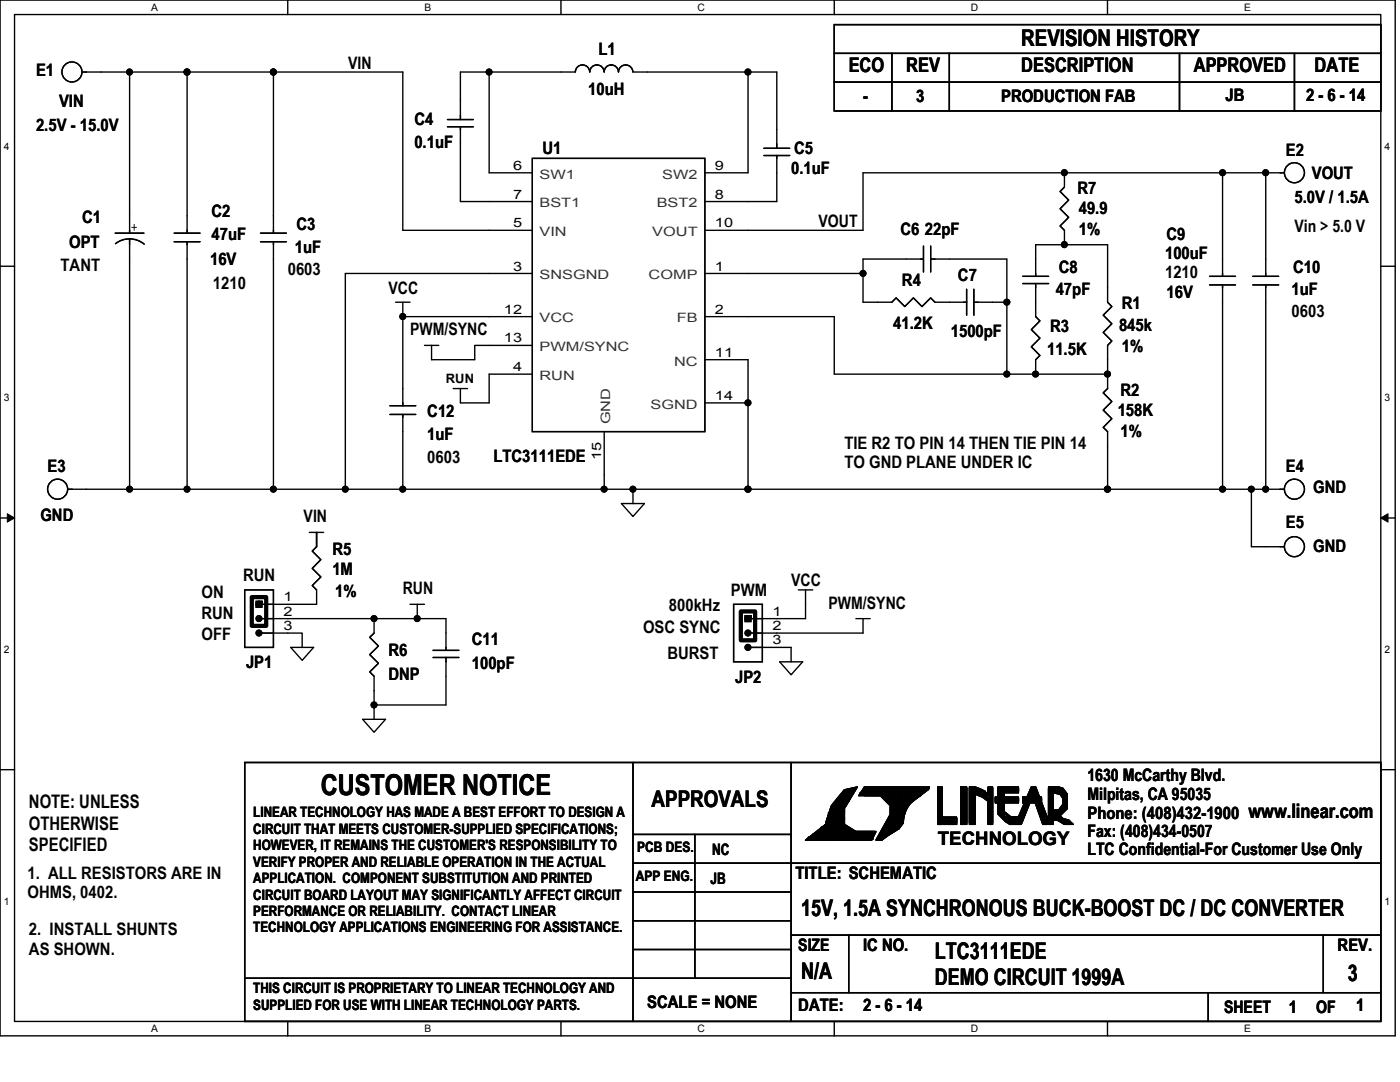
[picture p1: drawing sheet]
<svg xmlns="http://www.w3.org/2000/svg" width="279mm" height="216mm" viewBox="0 0 279 216" stroke-linecap="round" stroke-linejoin="round" font-family="sans-serif">
<path d="M0 0h278.4v206.7h-278.4zM2.9 2.9h272.7v200.9h-272.7z" fill="none" stroke="#000" stroke-width=".28"/>
<g fill="#fff">
<path d="M30.1 .3h1.4v2.3h-1.4z"/>
<path d="M30.1 204.1h1.4v2.3h-1.4z"/>
</g>
<path d="M57.4 0v2.9M57.4 203.8v2.9" fill="none" stroke="#000" stroke-width=".28"/>
<g fill="#fff">
<path d="M84.7 .3h1.4v2.3h-1.4z"/>
<path d="M84.7 204.1h1.4v2.3h-1.4z"/>
</g>
<path d="M112 0v2.9M112 203.8v2.9" fill="none" stroke="#000" stroke-width=".28"/>
<g fill="#fff">
<path d="M139.2 .3h1.5v2.3h-1.5z"/>
<path d="M139.2 204.1h1.5v2.3h-1.5z"/>
</g>
<path d="M166.5 0v2.9M166.5 203.8v2.9" fill="none" stroke="#000" stroke-width=".28"/>
<g fill="#fff">
<path d="M193.8 .3h1.4v2.3h-1.4z"/>
<path d="M193.8 204.1h1.4v2.3h-1.4z"/>
</g>
<path d="M221 0v2.9M221 203.8v2.9" fill="none" stroke="#000" stroke-width=".28"/>
<g fill="#fff">
<path d="M248.3 .3h1.4v2.3h-1.4z"/>
<path d="M248.3 204.1h1.4v2.3h-1.4z"/>
<path d="M.7 28h1.2v2.3h-1.2z"/>
<path d="M276.3 28h1.1v2.3h-1.1z"/>
<path d="M.7 78.2h1.2v2.3h-1.2z"/>
<path d="M276.3 78.2h1.1v2.3h-1.1z"/>
</g>
<path d="M0 53.1h2.9M275.6 53.1h2.8" fill="none" stroke="#000" stroke-width=".28"/>
<g fill="#fff">
<path d="M.7 128.5h1.2v2.2h-1.2z"/>
<path d="M276.3 128.5h1.1v2.2h-1.1z"/>
</g>
<path d="M0 103.4h2.9M275.6 103.4h2.8" fill="none" stroke="#000" stroke-width=".28"/>
<path d="M1.5 102.5l1.4 .9-1.4 .8zM275.6 103.4l1.4-.9v1.7z" fill="#000" stroke="#000" stroke-width=".2"/>
<g fill="#fff">
<path d="M.7 178.7h1.2v2.3h-1.2z"/>
<path d="M276.3 178.7h1.1v2.3h-1.1z"/>
</g>
<g fill="none" stroke="#000" stroke-width=".28">
<path d="M25.9 14.4h11.4M25.9 14.4v32.1M25.9 14.4h-9.5M37.3 14.4h17.3M37.3 14.4v32.1M54.6 14.4h25.8v31.6h25.8M54.6 14.4v32.1M97.6 14.4h-5.7v9.5M97.6 14.4v20.1h8.6M120.6 14.4a1.44 1.44 0 0 0-1.5-1.4 1.44 1.44 0 0 0-1.4 1.4 1.43 1.43 0 0 0-1.5-1.4 1.43 1.43 0 0 0-1.4 1.4h-17.2M126.3 14.4a1.44 1.44 0 0 0-1.4-1.4 1.44 1.44 0 0 0-1.5 1.4 1.43 1.43 0 0 0-1.4-1.4 1.38 1.38 0 0 0-1.4 1.4M149.3 14.4h5.7v15.2"/>
<path d="M149.3 14.4v20.1h-8.6M149.3 14.4h-23M166.5 10.6h109.1M166.5 4.9h109.1v17.2h-109.1zM166.5 16.4h109.1M178 10.6v11.5M189.5 10.6v11.5M235.4 10.6v11.5M258.3 10.6v11.5M89.3 23.9h5.2M89.3 25.3h5.2M91.9 25.3v14.9h14.3"/>
<path d="M106.2 31.6h34.5v54.5h-34.5zM152.4 29.6h5.2M152.4 31h5.2M155 31v9.2h-14.3M212.4 34.5h-40.2v11.5h-31.5M212.4 34.5v2.8l-.8 .9 1.7 1.7-1.7 1.8 1.7 1.7-1.7 1.7 .8 .9v2.8M212.4 34.5h31.6M244 34.5h8.6M244 34.5v20.6M252.6 34.5v20.6M252.6 34.5h3.7M23 46.5h5.7"/>
<path d="M25.8 47.7l-1.4 .2-1.3 .7M25.8 47.7l1.6 .2 1.4 .8M25.9 47.7v49.9M34.8 46.5h5.1M34.8 48.2h5.1M37.3 48.2v49.4M52 48.2h5.1M52 46.5h5.1M54.6 48.2v49.4M106.2 54.6h-37.3v43M140.7 54.6h31.5M172.2 54.6v5.7h5.8l.8-.9 1.8 1.8 1.7-1.8 1.7 1.8 1.7-1.8 .9 .9h6.3"/>
<path d="M184.3 49.1v5.2M184.3 51.7h-12.1v2.9M185.7 51.7h15.2v8.6M185.7 49.1v5.2M192.9 57.7v5.2M194.4 57.7v5.2M204.1 56.6h5.2M204.1 55.1h5.2M206.7 56.6v6.6l.8 .8-1.7 1.8 1.7 1.7-1.7 1.7 1.7 1.7-.8 .9v2.9M212.4 48.8h8.6v11.5l.9 .9-1.7 1.7 1.7 1.7-1.7 1.7 1.7 1.8-.9 .8v5.8M212.4 48.8h-5.7v6.3M241.4 55.1h5.2"/>
<path d="M241.4 56.9h5.2M244 56.9v40.7M250 56.9h5.2M250 55.1h5.2M252.6 56.9v40.7M79 60.3h2.8M80.4 63.2h25.8M80.4 63.2v17.8M80.4 60.3v2.9M84.7 68.9h2.9M86.1 68.9v2.9h8.6v-2.9h11.5M90.4 77.5h2.9"/>
<path d="M106.2 74.7h-8.6v5.7h-5.7v-2.9M140.7 63.2h25.8v11.5h34.4M140.7 71.8h8.6v8.6M194.4 60.3h6.5M200.9 60.3v14.4M200.9 74.7h5.8M206.7 74.7h14.3M221 74.7v2.8l-.8 .9 1.7 1.7-1.7 1.7 1.7 1.7-1.7 1.8 .8 .8v11.5M13.5 97.6h12.4M25.9 97.6h11.4M37.3 97.6h17.3M54.6 97.6h14.3"/>
<path d="M68.9 97.6h11.5M77.8 82.7h5.2M77.8 81h5.2M80.4 97.6h40.2M80.4 82.7v14.9M120.6 86.1v11.5M120.6 97.6h5.7M126.3 97.6h23M126.3 97.6v2.9M140.7 80.4h8.6M149.3 80.4v17.2M149.3 97.6h71.7"/>
<path d="M221 97.6h23M244 97.6h5.7M249.7 97.6h2.9M249.7 97.6v11.5h6.6M252.6 97.6h3.7M48.8 117.7h5.8v11.5h-5.8zM61.7 106.2h2.9M63.2 109.1l-.9 .9 1.7 1.7-1.7 1.7 1.7 1.7-1.7 1.7 .9 .9v2.9h-10.9M63.2 106.2v2.9zM124 100.5h4.6l-2.3 2.6zM159.3 117.7h2.9M160.8 117.7v5.7h-10.9"/>
<path d="M52.3 123.4h22.4M52.3 126.3h8v2.9M58 129.2h4.6l-2.3 2.6zM74.7 123.4v2.9l-.9 .9 1.7 1.7-1.7 1.7 1.7 1.8-1.7 1.7 .9 .8v5.8M74.7 123.4h8.6M81.8 120.6h2.9M83.3 123.4h5.7v6.4M83.3 120.6v2.8M86.4 131.2h5.2M86.4 129.8h5.2M89 131.2v9.5h-14.3M146.4 120.6h5.7v11.5h-5.7z"/>
<path d="M149.9 129.2h8v2.9M155.6 132.1h4.6l-2.3 2.5zM170.8 123.4h2.9M172.2 123.4v2.9h-22.3M0 153.6h2.9M48.8 152.1h226.8v51.7h-226.8zM72.4 143.5h4.5l-2.2 2.6zM74.7 140.7v2.8M126.3 152.1v51.7M157.9 152.1v51.7M168.8 158.8l-1.7 2M168.8 157.9h1.4v.3h-2v.3h1.5v.2h-2.1v.3h2.1v.3h-2.6v.3h2.3v.3h-2.6v.3h2v.6h-2.3v-.3h1.7v.6h.3h-2.6v.2h2.6v.6h-2.8v-.3h2.8v.9h-3.1v-.3h2.8v.8v-.2h-2.8v.2h3.1v.6v-.3h-3.4v.3h3.1v.3h-3.1v.3h3.4v.3h-3.7v.3h4v.3h-4.9v.3h6v.3h-6.6v.2h11.2v.3h-11.7v.3h11.4h-12v.3h12v.6v-.3h-12.9v.3h12.7"/>
<path d="M169.7 157.6h.8M169.9 157.6l-.2 .3-1.2 .3-2.3 3.1M169.9 157.9l-.2 .3-1.2 .3-2.3 3.1-.8 2.9-3.5 2.6 11.8 .3 .5-.9h-3.4l-2.9-2v-3.2l2.3-3.7-3.1 3.7M171.7 158.5h.8M171.7 158.2h12.3M172 157.9h12.6M172.2 157.6h12.4M172.2 158.5h11M172.5 158.8h10.9M172.5 157l-1.1 1.7h4.3l2 2.1v1.7l-2.9 5.1h1.2l3.4-2.2 .9-1.1a6 6 0 0 1 3.5-5.6M172.5 157v.3h12.9M172.5 157h12.9"/>
<path d="M175.7 158.5l2.6 2M176 158.8l2.3 2.3-.3 1.7-2 3.4M176.6 158.2l1.7 1.7M176.8 157.9l2 1.7M177.7 159l1.1 1.2M177.7 158.2l1.4 2.3M179.4 159l-.6 4.3-1.4 2.1M179.4 157.9l-.3 3.7M180 157.9l-.6 1.4-.6 4.3-1.4 2.1M181.1 158.2l-1.1 1.1M181.1 157.9l-2 1.7-.8-1.1M181.7 159.3h-4.6l1.5 1.5v2l-2.9 4.6"/>
<path d="M182.3 158.2l-2.3 1.4M182.3 159l-2.6 1.8v2.5M182.3 159.3l-2.6 1.8v2.5l-.9 1.2-2.5 2M182.3 157.9l-2.9 2M182.6 159h-6.6l2.3 2.3v.6l-2.6 4.9M182.6 159.3l-3.2 2.3v2.3l-2.6 2.3h-.5l2.3-2.9h-.3v-2.5l-1.2-1.2h4.6M183.2 158.2l-3.5 2 1.4-1.2M185.4 157.3l-5.1 4v2.3h-2.9M185.4 157v.3M185.4 157l-3.7 2.9h-4.6M187.2 157.3h.8v6h2.9v1.2h-3.7zM187.5 157.6v6"/>
<path d="M187.5 157.9v6M187.7 157.9v6.3h-.5v-7.2h.8v6h2.9v1.2h-3.7M187.7 157.6v6.3h2.9M191.7 157.3h1.2v7.2h-1.2zM191.7 157h1.2v7.2h-1.2zM192 157.3v6.6M192 157.6v6.6M192.3 157.3v7.2M192.6 157.3v6.6M192.6 157.6v6.6M193.5 157h1.1l1.5 .6 1.1 .9v-1.5h.9v7.2h-.9v-4.6l-1.1-.9-1.5-.5v6h-1.1zM193.5 157.3h1.1l1.5 .6 1.1 .9v-1.5h.9v7.2h-.9v-4.6l-1.1-.9-1.5-.5v6h-1.1z"/>
<path d="M193.8 157.3v6.6h.6v-6.3h1.4v.3h-1.4h2.2v.3h-2.2h2.5v.3h-1.4v.2h2v-1.4h.3v6.9h-.3v-5.5M194.1 157.9l2.2 .8 1.5 1.2M194.1 157.3v6.6M197.8 157.3v6.9M197.8 157.6v6.9M197.8 159.6l-1.5-1.1-2.2-.9v6.6M198.6 159.3h4.6v.9h-4.6zM198.6 159h4.6v.9h-4.6zM198.9 159.6h4M198.9 159.9h4M199.2 157.3h2.3M199.2 157.3h4v.9h-2.8v4l1.4 1.1h1.4"/>
<path d="M199.2 157h4v.9h-2.8v4l1.4 1.1h1.4l2.6-6h.9l2.3 6v1.2h-.9l-2-5.7-2.3 5.7h-2.3l-.8-.6-1.5-1.4zM199.2 157.6h2.3M199.2 157.3v5.2l1.5 1.4 .8 .6h2.3l2.3-5.8 2 5.8h.9v-1.2l-2.3-6h-.9M199.5 157.3v5.2h.9h-.3v-4.9M201.2 157.3h1.7M201.2 157.6h1.7h-1.4M201.5 157.6h-1.7v4.6l2 1.7 1.7-.3 2.6-6M202.9 157.9h-3.1v4.6l2 1.7 1.7-.3M204.1 159.3h3.7v.9h-3.7v-1.2h3.7v.9h-3.7M204.4 159.6h3.4M204.4 159.9h3.4M205.8 157.3h.9v.6h-.9z"/>
<path d="M205.8 157.6l-2.6 6M206.1 158.2l-2.6 6M206.1 157.3l.6 .3-.9 .3v-.3h.9v.6h-1.2v.3M206.4 158.2l2.3 6.3M206.4 158.5l2 6M206.4 157.3l2.6 6.3M206.7 157.9l2 6M206.7 158.2l2 6M209.8 157.9v6M209.8 157.6h-.3v6M209.8 157.3h1.2M209.8 157.6h1.8l.8 .9 .3 2-2 2 2.3 1.4"/>
<path d="M209.8 157.6h1.2M209.8 157.9h1.8M209.8 157.9h-.2l-.1 6M209.8 158.2v6M211.6 157.9l.5 .6 .3 2.6M211.6 158.2l.5 .6M211.6 157.9l.8 .9 .3 2M212.1 157.6l.6 1.1M212.1 157.6l.9 1.2-.3 .5v1.5M212.1 157.9l.6 1.1M212.1 157.6l-.8-.3h-2v7.2h.8v-6.3l1.5 .3 .5 .8v1.5l-.8 1.1h-1.2M212.4 159v1.5"/>
<path d="M212.4 159.3v1.5M212.7 159.6l.3-.6-.3 2.1-1.4 1.4h-1.2M213 158.5v2.8l-1.4 1.5 .5 .5 1.2 .3 .8 .9h-1.7l-1.4-.9h-.9M213 159.3v1.5M275.6 153.6h2.8M126.3 172.2h149.3M126.3 166.5h31.6M126.3 178h31.6M138.7 166.5v28.7M163.9 166.5l9.5 .3M163.9 166.8l9.5 .3M166.2 161.9l-.8 2.9-3.5 2.6 11.8 .2 .5-.8h-3.4l-2.9-2v-3.2l2.3-3.7-3.1 3.7-1.2 3.2-2.3 1.7"/>
<path d="M166.5 165.9h1.4M166.5 166.2h1.4M166.8 161.6l-.9 2.3M167.1 163l-.9 2.4M167.1 163.9l-.3 .9M167.1 161.9l-1.2 3.2-2.3 1.7M167.4 165.1l-2.3 1.1M167.4 161.6v3.2l2.3 1.7M167.4 165.4l-2.3 1.1M167.4 165.1l2.3 1.7M167.4 161.9v3.2M168.2 161.3l2.6-4-2.3 .6-2.6 3.2-1.1 3.4-4 3.1h13.2l.8-1.7h-4l-2.3-1.4v-3.2l2.6-4.3-2.6 .6-2.6 3.2-1.1 3.4"/>
<path d="M168.5 161.6v3.2l2.3 1.4M175.7 166.2h2M175.7 166.5h1.4M176 165.7h2.6M176 165.9h2.3M176.3 165.4h2.8M176.6 164.8h2.8M176.6 165.1h2.8M176.8 164.5h3.2M177.1 164.2h2.9M177.4 163.3h2.9M177.7 161.1v1.7"/>
<path d="M177.7 160.2h3.4M177.7 163h2.3M178 161.1v1.1l-2.9 5.4M178 160.5h2.8M178 161.9h2.6M178 162.8h2.3M178.3 161.1h1.7v2.8l-1.2 1.8-2.8 1.7h-.6v-.6M178.3 161.6h1.7M178.3 162.2h1.4M178.3 161.3h2.5M178.3 160.8h2.5M178.6 160.5v2l-2.9 4.6"/>
<path d="M179.4 160.8v2.5l-1.1 1.5M179.7 163.9l-.9 1.2-2.5 2h-.9M180.3 160.2v2.3h-2.3M180.3 161.6v2.3h-3.2M180.6 160.8v1.4M181.1 160.5l-.3 .6M181.1 160.8l-1.1 2M187.2 164.5h.5M187.7 163.6h2.9M204.4 163h-4.3v.3h4v.3h-3.4v.3h3.1M210.1 163h1.5l1.1 .9h.9M210.1 162.8h1.2"/>
<path d="M210.1 161.6h1.2l.8-1.1v-1.5l-.5-.8-1.5-.3v6.3h-.8v-7.2h2l.8 .3 .9 1.2v2.6l-1.4 1.4M212.7 160.8l-1.4 1.4h-1.2M212.7 160.8l-2 2 2.3 1.4M213.9 164.2h-1.5l-1.4-.9h-.9h1.5l1.1 .9M48.8 195.2h109.1M126.3 183.7h31.6M126.3 189.5h31.6M157.9 198.1h117.7M157.9 186.6h117.7M169.4 186.6v11.5M241.1 198.1v5.7M264.1 186.6v11.5"/>
<circle cx="14.4" cy="14.4" r="2"/>
<circle cx="258.3" cy="34.5" r="2"/>
<circle cx="11.5" cy="97.6" r="2"/>
<circle cx="258.3" cy="97.6" r="2"/>
<circle cx="258.3" cy="109.1" r="2"/>
</g>
<path d="M50.2 119.1h2.9v5.8h-2.9zM147.8 122h2.9v5.8h-2.9z" fill="none" stroke="#000" stroke-width=".85"/>
<g fill="#000" stroke="#000" stroke-width=".28">
<path d="M51.1 120v1.2h1.2v-1.2z" fill-rule="evenodd"/>
<path d="M51.1 120v1.2h1.2v-1.2z" fill-rule="evenodd"/>
<path d="M148.7 122.9v1.1h1.2v-1.1z" fill-rule="evenodd"/>
<path d="M148.7 122.9v1.1h1.2v-1.1z" fill-rule="evenodd"/>
<circle cx="25.8" cy="14.4" r=".57"/>
<circle cx="37.3" cy="14.4" r=".57"/>
<circle cx="54.5" cy="14.4" r=".57"/>
<circle cx="97.6" cy="14.4" r=".57"/>
<circle cx="149.3" cy="14.4" r=".57"/>
<circle cx="212.4" cy="34.5" r=".57"/>
<circle cx="244" cy="34.5" r=".57"/>
<circle cx="252.6" cy="34.5" r=".57"/>
<circle cx="172.2" cy="54.6" r=".57"/>
<circle cx="212.4" cy="48.8" r=".57"/>
<circle cx="80.4" cy="63.2" r=".57"/>
<circle cx="200.9" cy="60.3" r=".57"/>
<circle cx="200.9" cy="74.6" r=".57"/>
<circle cx="206.7" cy="74.6" r=".57"/>
<circle cx="221" cy="74.6" r=".57"/>
<circle cx="25.9" cy="97.6" r=".57"/>
<circle cx="37.3" cy="97.6" r=".57"/>
<circle cx="54.6" cy="97.6" r=".57"/>
<circle cx="68.9" cy="97.6" r=".57"/>
<circle cx="80.4" cy="97.6" r=".57"/>
<circle cx="120.6" cy="97.6" r=".57"/>
<circle cx="126.3" cy="97.6" r=".57"/>
<circle cx="149.3" cy="97.6" r=".57"/>
<circle cx="149.3" cy="80.4" r=".57"/>
<circle cx="221" cy="97.6" r=".57"/>
<circle cx="244" cy="97.6" r=".57"/>
<circle cx="249.7" cy="97.6" r=".57"/>
<circle cx="252.6" cy="97.6" r=".57"/>
<circle cx="51.7" cy="120.6" r=".57"/>
<circle cx="51.7" cy="126.3" r=".57"/>
<circle cx="51.7" cy="123.4" r=".57"/>
<circle cx="74.6" cy="123.4" r=".57"/>
<circle cx="83.3" cy="123.4" r=".57"/>
<circle cx="149.3" cy="129.2" r=".57"/>
<circle cx="149.3" cy="123.4" r=".57"/>
<circle cx="149.3" cy="126.3" r=".57"/>
<circle cx="74.6" cy="140.7" r=".57"/>
</g>
<text font-size="5.7" x="64" y="158.6">CUSTOMER NOTICE</text>
<g font-size="4.6">
<text x="203.8" y="9.1">REVISION HISTORY</text>
<text x="130" y="161">APPROVALS</text>
<text x="159.9" y="182.8">15V, 1.5A SYNCHRONOUS BUCK-BOOST DC / DC CONVERTER</text>
<text x="186.6" y="191.4">LTC3111EDE</text>
<text x="159.9" y="195.4">N/A</text>
<text x="186.6" y="196.6">DEMO CIRCUIT 1999A</text>
<text x="269" y="195.7">3</text>
</g>
<g font-size="4">
<text x="169.4" y="14.3">ECO</text>
<text x="180.8" y="14.3">REV</text>
<text x="203.8" y="14.3">DESCRIPTION</text>
<text x="238.3" y="14.3">APPROVED</text>
<text x="262.4" y="14.3">DATE</text>
<text x="249.2" y="163.3">www.linear.com</text>
</g>
<g font-size="3.7">
<text x="5.8" y="161.3">NOTE: UNLESS</text>
<text x="5.8" y="165.5">OTHERWISE</text>
<text x="5.8" y="169.8">SPECIFIED</text>
<text x="187.2" y="168.5">TECHNOLOGY</text>
</g>
<g font-size="3.4">
<text x="119.4" y="10.9">L1</text>
<text x="7.2" y="15.2">E1</text>
<text x="69.5" y="13.8">VIN</text>
<text x="11.8" y="21.3">VIN</text>
<text x="117.4" y="19">10uH</text>
<text x="172.2" y="20.4">-</text>
<text x="182.9" y="20.4">3</text>
<text x="199.8" y="20.4">PRODUCTION FAB</text>
<text x="244.6" y="20.1">JB</text>
<text x="260.6" y="20.1">2 - 6 - 14</text>
<text x="7.2" y="26.1">2.5V - 15.0V</text>
<text x="82.7" y="25">C4</text>
<text x="82.7" y="29.6">0.1uF</text>
<text x="108.2" y="30.7">U1</text>
<text x="157.9" y="34.8">0.1uF</text>
<text x="158.5" y="30.7">C5</text>
<text x="256.6" y="31">E2</text>
<text x="261.8" y="35.6">VOUT</text>
<text x="215" y="38.8">R7</text>
<text x="258.3" y="40.5">5.0V / 1.5A</text>
<text x="16.4" y="44.5">C1</text>
<text x="42.2" y="43.4">C2</text>
<text x="42.2" y="48">47uF</text>
<text x="59.2" y="46">C3</text>
<text x="163.3" y="45.4">VOUT</text>
<text x="179.7" y="46.8">C6 22pF</text>
<text x="215.3" y="42.8">49.9</text>
<text x="215.3" y="46.8">1%</text>
<text x="232.8" y="48">C9</text>
<text x="258.3" y="46.2">Vin &gt; 5.0 V</text>
<text x="12.1" y="54">TANT</text>
<text x="13.8" y="49.4">OPT</text>
<text x="41.9" y="52.8">16V</text>
<text x="58.9" y="50.5">1uF</text>
<text x="232.5" y="51.7">100uF</text>
<text x="42.5" y="57.7">1210</text>
<text x="57.4" y="54.8">0603</text>
<text x="77.5" y="58.6">VCC</text>
<text x="180" y="57.1">R4</text>
<text x="191.2" y="56">C7</text>
<text x="210.7" y="58.9">47pF</text>
<text x="211.3" y="54.6">C8</text>
<text x="232.5" y="55.4">1210</text>
<text x="232.8" y="59.4">16V</text>
<text x="257.8" y="58.9">1uF</text>
<text x="258.1" y="54.6">C10</text>
<text x="178.3" y="65.7">41.2K</text>
<text x="223.9" y="61.7">R1</text>
<text x="257.8" y="63.2">0603</text>
<text x="81.8" y="66.9">PWM/SYNC</text>
<text x="189.8" y="67.2">1500pF</text>
<text x="209" y="70.9">11.5K</text>
<text x="209.5" y="66.3">R3</text>
<text x="223.3" y="66">845k</text>
<text x="223.9" y="70.3">1%</text>
<text x="85.3" y="83.3">C12</text>
<text x="223.1" y="83">158K</text>
<text x="223.6" y="79">R2</text>
<text x="85.3" y="87.9">1uF</text>
<text x="168.5" y="89.6">TIE R2 TO PIN 14 THEN TIE PIN 14</text>
<text x="223.6" y="87.3">1%</text>
<text x="9.5" y="94.2">E3</text>
<text x="85.3" y="92.5">0603</text>
<text x="98.5" y="92.2">LTC3111EDE</text>
<text x="168.5" y="93.5">TO GND PLANE UNDER IC</text>
<text x="256.6" y="94.2">E4</text>
<text x="262.1" y="98.5">GND</text>
<text x="8.1" y="103.9">GND</text>
<text x="60.6" y="104.2">VIN</text>
<text x="256.6" y="105.4">E5</text>
<text x="66.3" y="110.8">R5</text>
<text x="262.1" y="110.2">GND</text>
<text x="40.2" y="119.4">ON</text>
<text x="48.5" y="116">RUN</text>
<text x="66.3" y="114.8">1M</text>
<text x="66.9" y="119.1">1%</text>
<text x="80.4" y="118.6">RUN</text>
<text x="145.8" y="118.9">PWM</text>
<text x="157.9" y="116.8">VCC</text>
<text x="40.2" y="123.4">RUN</text>
<text x="133.5" y="122">800kHz</text>
<text x="165.4" y="121.4">PWM/SYNC</text>
<text x="40.2" y="127.7">OFF</text>
<text x="77.5" y="130.9">R6</text>
<text x="94.2" y="128.6">C11</text>
<text x="128.3" y="126.3">OSC SYNC</text>
<text x="133.2" y="131.5">BURST</text>
<text x="49.1" y="133.2">JP1</text>
<text x="77.5" y="135.8">DNP</text>
<text x="94.2" y="133.5">100pF</text>
<text x="146.7" y="136.4">JP2</text>
<text x="217" y="155.9">1630 McCarthy Blvd.</text>
<text x="217" y="159.6">Milpitas, CA 95035</text>
<text x="217" y="167.1">Fax: (408)434-0507</text>
<text x="217" y="163.3">Phone: (408)432-1900</text>
<text x="217" y="170.5">LTC Confidential-For Customer Use Only</text>
<text x="5.5" y="175.4">1. ALL RESISTORS ARE IN</text>
<text x="5.5" y="179.3">OHMS, 0402.</text>
<text x="158.7" y="175.4">TITLE: SCHEMATIC</text>
<text x="5.8" y="186.6">2. INSTALL SHUNTS</text>
<text x="5.8" y="190.5">AS SHOWN.</text>
<text x="159.3" y="189.7">SIZE</text>
<text x="172.2" y="189.7">IC NO.</text>
<text x="267" y="189.7">REV.</text>
<text x="129.2" y="201.2">SCALE = NONE</text>
<text x="159.3" y="201.8">DATE:</text>
<text x="172.2" y="201.8">2 - 6 - 14</text>
<text x="244.3" y="202.1">SHEET</text>
<text x="257.2" y="202.1">1</text>
<text x="262.7" y="202.1">OF</text>
<text x="270.7" y="201.8">1</text>
</g>
<g font-size="3.2">
<text x="142.1" y="170.5">NC</text>
<text x="141.8" y="176.3">JB</text>
</g>
<g font-size="2.9">
<text x="50.5" y="163.1">LINEAR TECHNOLOGY HAS MADE A BEST EFFORT TO DESIGN A</text>
<text x="50.5" y="166.4">CIRCUIT THAT MEETS CUSTOMER-SUPPLIED SPECIFICATIONS;</text>
<text x="50.5" y="169.7">HOWEVER, IT REMAINS THE CUSTOMER'S RESPONSIBILITY TO</text>
<text x="50.5" y="172.9">VERIFY PROPER AND RELIABLE OPERATION IN THE ACTUAL</text>
<text x="127.2" y="170">PCB DES.</text>
<text x="50.5" y="176.2">APPLICATION. COMPONENT SUBSTITUTION AND PRINTED</text>
<text x="50.5" y="179.5">CIRCUIT BOARD LAYOUT MAY SIGNIFICANTLY AFFECT CIRCUIT</text>
<text x="126.9" y="175.7">APP ENG.</text>
<text x="50.5" y="182.8">PERFORMANCE OR RELIABILITY. CONTACT LINEAR</text>
<text x="50.5" y="186.1">TECHNOLOGY APPLICATIONS ENGINEERING FOR ASSISTANCE.</text>
<text x="50.5" y="198.1">THIS CIRCUIT IS PROPRIETARY TO LINEAR TECHNOLOGY AND</text>
<text x="50.5" y="201.5">SUPPLIED FOR USE WITH LINEAR TECHNOLOGY PARTS.</text>
</g>
<g font-size="2.6">
<text x="102.4" y="33.9">6</text>
<text x="142.7" y="33.9">9</text>
<text x="102.4" y="39.6">7</text>
<text x="142.7" y="39.6">8</text>
<text x="26.1" y="46">+</text>
<text x="102.4" y="45.4">5</text>
<text x="142.7" y="45.4">10</text>
<text x="102.4" y="54">3</text>
<text x="142.7" y="54">1</text>
<text x="100.6" y="62.6">12</text>
<text x="142.7" y="62.6">2</text>
<text x="100.6" y="68.3">13</text>
<text x="142.7" y="71.2">11</text>
<text x="89" y="76.5">RUN</text>
<text x="102.4" y="74.1">4</text>
<text x="142.7" y="79.8">14</text>
<text x="120" y="91.8" transform="rotate(-90 120 91.8)">15</text>
<text x="56.6" y="120">1</text>
<text x="56.6" y="122.9">2</text>
<text x="56.6" y="125.7">3</text>
<text x="154.2" y="122.9">1</text>
<text x="154.2" y="125.7">2</text>
<text x="154.2" y="128.6">3</text>
</g>
<g font-size="2.6" fill="#333">
<text x="107.7" y="35.6">SW1</text>
<text x="132.2" y="35.6">SW2</text>
<text x="107.7" y="41.4">BST1</text>
<text x="131.1" y="41.4">BST2</text>
<text x="107.7" y="47.1">VIN</text>
<text x="130.2" y="47.1">VOUT</text>
<text x="107.7" y="55.7">SNSGND</text>
<text x="129.5" y="55.7">COMP</text>
<text x="107.7" y="64.3">VCC</text>
<text x="135.1" y="64.3">FB</text>
<text x="107.7" y="70.1">PWM/SYNC</text>
<text x="107.7" y="75.8">RUN</text>
<text x="134.5" y="72.9">NC</text>
<text x="129.8" y="81.6">SGND</text>
<text x="121.8" y="84.7" transform="rotate(-90 121.8 84.7)">GND</text>
</g>
<g font-size="2">
<text x="30.2" y="2.2">A</text>
<text x="84.7" y="2.2">B</text>
<text x="139.2" y="2.2">C</text>
<text x="193.8" y="2.2">D</text>
<text x="248.3" y="2.2">E</text>
<text x=".7" y="29.8">4</text>
<text x="276.3" y="29.8">4</text>
<text x=".7" y="80.1">3</text>
<text x="276.3" y="80.1">3</text>
<text x=".7" y="130.3">2</text>
<text x="276.3" y="130.3">2</text>
<text x=".7" y="180.5">1</text>
<text x="276.3" y="180.5">1</text>
<text x="30.2" y="206">A</text>
<text x="84.7" y="206">B</text>
<text x="139.2" y="206">C</text>
<text x="193.8" y="206">D</text>
<text x="248.3" y="206">E</text>
</g>
</svg>
